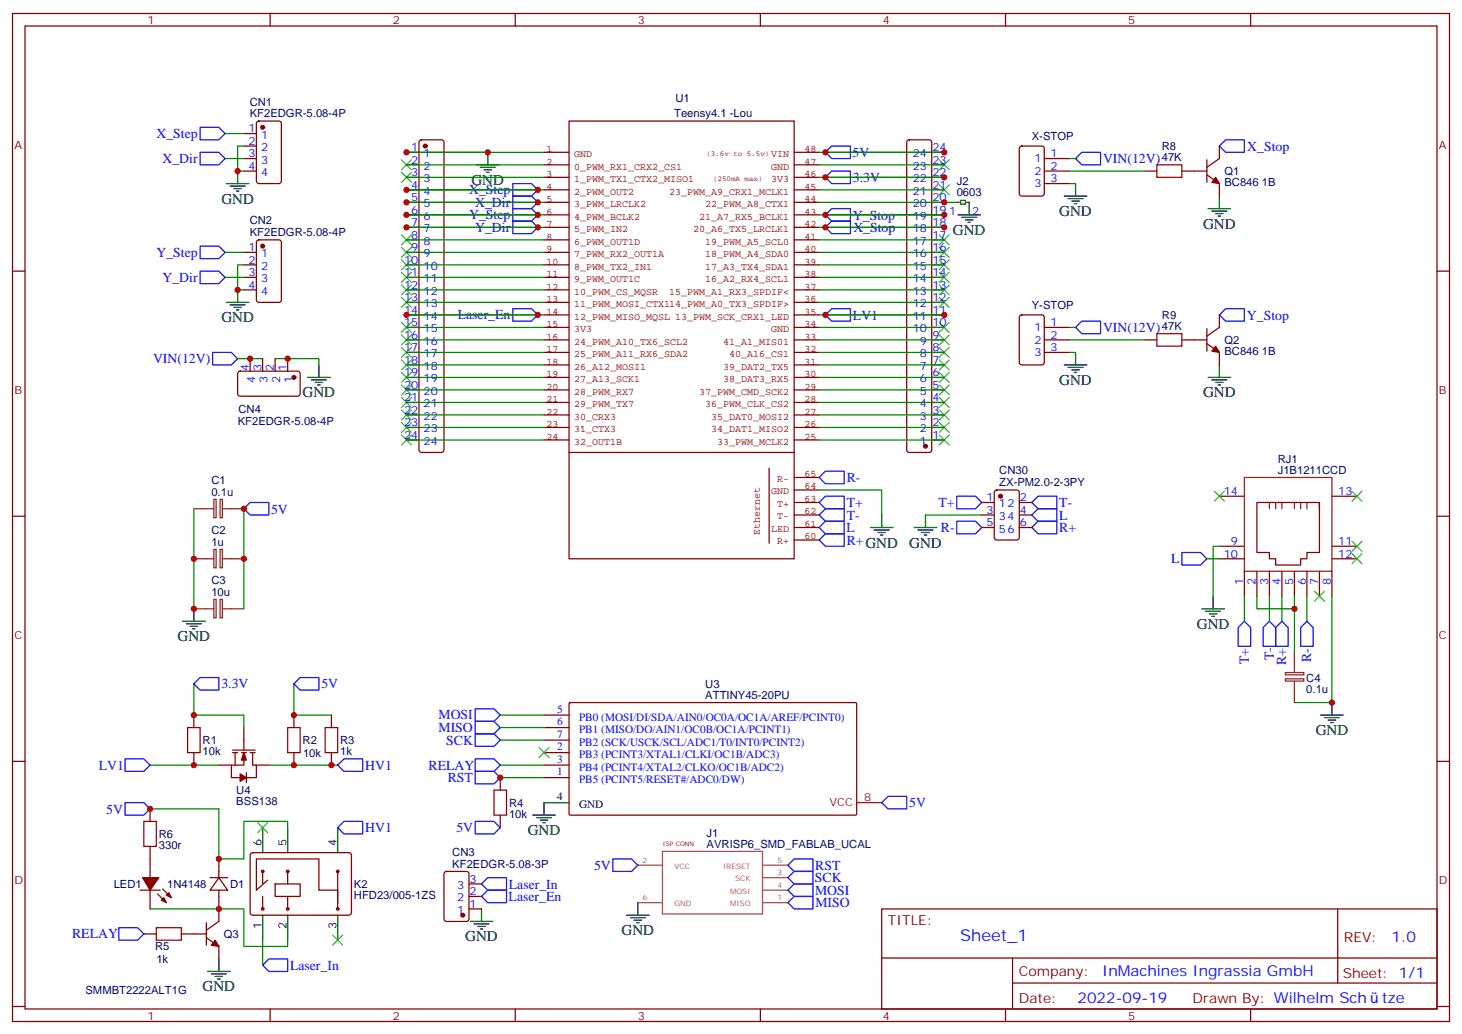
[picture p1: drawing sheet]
<svg xmlns="http://www.w3.org/2000/svg" width="412mm" height="292mm" viewBox="0 0 412 292" stroke-linecap="round" stroke-linejoin="round" font-family="sans-serif">
<g fill="none" stroke="#870000" stroke-width=".35">
<path d="M3.5 3.8h405.4v284.3h-405.4zM7.1 7.3h398.2v277.3h-398.2zM76.2 3.8v3.5M145.3 3.8v3.5M214.5 3.8v3.5M283.6 3.8v3.5M352.8 3.8v3.5M68.8 37.7h3.5M72.6 34.4l.4-.3h5.7l.6 .5 .1 16.5-.5 .6-5.9 .1-.6-.5-.1-16.4zM118.4 39.6l.5-.2h5.6l.5 .2 .2 .5v86.8l-.2 .5-.5 .2h-5.6l-.5-.2-.2-.5v-86.8zM256 39.6l.5-.2h5.6l.5 .2 .2 .5v86.8l-.2 .5-.5 .2h-5.6l-.5-.2-.2-.5v-86.8zM68.8 44.7h3.5"/>
<path d="M68.8 48.3h3.5M68.8 41.2h3.5M114.7 57.1h3.5M114.7 53.6h3.5M114.7 50h3.5M114.7 46.5h3.5M114.7 43h3.5M262.8 57.1h3.5M262.8 53.6h3.5M262.8 50h3.5M262.8 46.5h3.5M262.8 43h3.5"/>
<path d="M269.9 57.1h.7M272.7 57.1h.7M287.7 41.4l.5-.2h5.7l.6 .4 .1 13-.5 .7h-5.9l-.6-.4-.1-13zM294.6 44.7h7M294.6 48.3h7M294.6 51.8h7M322.8 48.3h3.5M333.4 48.3h7M340.4 49.3l3.6 2.5v3.5M340.4 45.1v6.3M344 41.2v3.5l-3.6 2.5M3.5 76.5h3.6"/>
<path d="M68.8 71.2h3.5M68.8 74.7h3.5M68.8 78.2h3.5M72.6 67.9l.4-.2h5.7l.6 .4 .1 16.5-.5 .6-5.9 .1-.6-.5-.1-16.4zM114.7 71.2h3.5M114.7 74.7h3.5M114.7 78.2h3.5M114.7 67.7h3.5M114.7 64.1h3.5M114.7 60.6h3.5M262.8 71.2h3.5M262.8 74.7h3.5"/>
<path d="M262.8 78.2h3.5M262.8 67.7h3.5M262.8 64.1h3.5M262.8 60.6h3.5M405.3 76.5h3.6M68.8 81.8h3.5M114.7 92.4h3.5M114.7 95.9h3.5M114.7 99.4h3.5M114.7 81.8h3.5M114.7 88.8h3.5M114.7 85.3h3.5"/>
<path d="M262.8 92.4h3.5M262.8 95.9h3.5M262.8 99.4h3.5M262.8 81.8h3.5M262.8 88.8h3.5M262.8 85.3h3.5M287.7 89l.5-.2h5.7l.6 .5 .1 12.9-.5 .7h-5.9l-.6-.4-.1-13zM294.6 92.4h7M294.6 95.9h7M294.6 99.4h7M322.8 95.9h3.5M333.4 95.9h7"/>
<path d="M340.4 96.9l3.6 2.5v3.5M340.4 92.7v6.4M344 88.8v3.6l-3.6 2.4M67.3 104.9l.4-.2 16.5 .1 .5 .6-.1 5.9-.6 .5-16.5-.1-.5-.6v-5.7zM70.6 101.2v3.5M74.1 101.2v3.5M77.6 101.2v3.5M81.1 101.2v3.5M114.7 117.1h3.5M114.7 113.5h3.5M114.7 110h3.5M114.7 106.5h3.5"/>
<path d="M114.7 102.9h3.5M262.8 117.1h3.5M262.8 113.5h3.5M262.8 110h3.5M262.8 106.5h3.5M262.8 102.9h3.5M114.7 124.1h3.5M114.7 120.6h3.5M262.8 124.1h3.5M262.8 120.6h3.5M280.7 138.4l.5-.2h5.6l.7 .4v13l-.4 .7h-5.9l-.7-.4v-13zM344 140h7"/>
<path d="M375.7 140h7.1M3.5 145.6h3.6M276.9 141.7h3.6M276.9 148.8h3.6M276.9 145.3h3.6M287.5 141.7h3.5M287.5 148.8h3.5M287.5 145.3h3.5M344 154.1h7M344 157.6h7M372.2 141.7h-17.7v14.2h3.6v1.7h1.7v1.8h7.1v-1.8h1.8v-1.7h3.5v-14.2v1.8M375.7 154.1h7.1"/>
<path d="M375.7 157.6h7.1M405.3 145.6h3.6M351 161.1v7.1M354.5 161.1v7.1M358.1 161.1v7.1M361.6 161.1v7.1M365.1 161.1v7.1M368.7 161.1v7.1M372.2 161.1v7.1M375.7 161.1v7.1M160.6 198.4l.3-.2h80.6l.2 .3-.1 31.3-.3 .1h-80.6l-.2-.3zM3.5 214.8h3.6"/>
<path d="M54.7 201.7v3.5M54.7 212.3v3.5M61.7 215.8h3.6M65.6 212.3h1.4M65.6 211.6h6.4M66.3 212.3v3.5M68.1 212.3h1.4M68.8 212.3v3.5h-3.5v3.6h3.5M68.8 205.2v6.4M69.5 217.9v2.9M70.6 212.3h1.4M71.3 212.3v3.5h1v3.6h-2.8"/>
<path d="M72.3 215.8h3.5M82.9 201.7v3.5M82.9 212.3v3.5M93.5 201.7v3.5M93.5 212.3v3.5M141.1 219.4v3.5M153.5 208.8h7M153.5 205.2h7M153.5 201.7h7M153.5 215.8h7M153.5 212.3h7M153.5 219.4h7"/>
<path d="M405.3 214.8h3.6M42.3 228.2v3.5M42.3 238.8v8.8M141.1 229.9v3.6M39.5 251.1h5.7M42.3 251.1v5.3M44.4 252.2l2.5 2.4M45.9 250.8l2.4 2.4M59.3 247.6h4.9M61.7 247.6l2.5 3.5h-4.9zM61.7 242.3v5.3M61.7 251.1v8.8l-3.5 2.5"/>
<path d="M70.8 240.7l.5-.2 27.4 .1 .4 .6v16.5l-.7 .5-27.4-.1-.4-.6v-16.3zM74.1 245.8v3.5M74.1 252.9v3.5M75.5 248.3l-3.2 2.8v-8.8h17.7v8.8h5.2M77.6 249.3h7.1v3.6h-7.1zM81.1 245.8v3.5M81.1 252.9v3.5M95.2 245.8v10.6M125.5 246l.4-.2h5.7l.6 .4 .1 13-.5 .7h-5.9l-.6-.4-.1-13zM132.3 256.4h3.5M132.3 252.9h3.5M132.3 249.3h3.5"/>
<path d="M248.7 256.4h156.6v28.2h-156.6zM377.3 256.4v20.9M40.6 263.5h3.5M51.2 263.5h7M58.2 264.5l3.5 2.5v3.5M58.2 260.3v6.3M248.7 270.2h156.5M285.6 277.3h119.6M285.6 270.2v14.2M3.5 283.9h3.6M76.2 284.6v3.5M145.3 284.6v3.5"/>
<path d="M214.5 284.6v3.5M283.6 284.6v3.5M352.8 284.6v3.5M405.3 283.9h3.6"/>
<circle cx="74.1" cy="245.8" r=".35"/>
<circle cx="74.1" cy="256.4" r=".35"/>
<circle cx="81.1" cy="256.4" r=".35"/>
<circle cx="81.1" cy="245.8" r=".35"/>
<circle cx="95.3" cy="256.4" r=".35"/>
<circle cx="95.3" cy="245.8" r=".35"/>
</g>
<g fill="none" stroke="#00f" stroke-width=".35">
<path d="M56.4 35.9h5.3l1.8 1.8-1.8 1.7h-5.3zM345.7 39.4h5.3v3.6h-5.3l-1.7-1.8zM56.4 43h5.3l1.8 1.7-1.8 1.8h-5.3zM144.6 58.8h5.3l1.8 1.8-1.8 1.8h-5.3zM144.6 51.8h5.3l1.8 1.8-1.8 1.7h-5.3zM144.6 55.3h5.3l1.8 1.8-1.8 1.7h-5.3zM232.8 43l1.8-1.8h5.3v3.5h-5.3zM234.6 48.3h5.3v3.5h-5.3l-1.8-1.8zM303.4 44.7l1.8-1.7h5.2v3.5h-5.2zM56.4 69.4h5.3l1.8 1.8-1.8 1.8h-5.3zM56.4 76.5h5.3l1.8 1.7-1.8 1.8h-5.3zM144.6 62.4h5.3l1.8 1.7-1.8 1.8h-5.3z"/>
<path d="M232.8 60.6l1.8-1.8h5.3v3.6h-5.3zM232.8 64.1l1.8-1.7h5.3v3.5h-5.3zM60 99.4h5.3l1.7 1.8-1.7 1.7h-5.3zM144.6 87.1h5.3l1.8 1.7-1.8 1.8h-5.3zM232.8 88.8l1.8-1.7h5.3v3.5h-5.3zM303.4 92.4l1.8-1.8h5.2v3.5h-5.2zM345.7 87.1h5.3v3.5h-5.3l-1.7-1.8zM231.1 134.7l1.7-1.8h5.3v3.6h-5.3zM269.9 140h5.3l1.7 1.7-1.7 1.8h-5.3zM68.8 143.5l1.8-1.8h5.2v3.6h-5.2zM231.1 141.7l1.7-1.7h5.3v3.5h-5.3zM231.1 145.3l1.7-1.8h5.3v3.5h-5.3z"/>
<path d="M231.1 152.3l1.7-1.7h5.3v3.5h-5.3zM231.1 148.8l1.7-1.8h5.3v3.6h-5.3zM269.9 147h5.3l1.7 1.8-1.7 1.8h-5.3zM291 141.7l1.8-1.7h5.3v3.5h-5.3zM291 145.3l1.8-1.8h5.3v3.5h-5.3zM291 148.8l1.8-1.8h5.3v3.6h-5.3zM333.4 155.9h5.3l1.7 1.7-1.7 1.8h-5.3zM351 175.3l1.8 1.7v5.3h-3.6v-5.3zM358.1 175.3l1.7 1.7v5.3h-3.5v-5.3zM361.6 175.3l1.8 1.7v5.3h-3.6v-5.3zM368.7 175.3l1.7 1.7v5.3h-3.5v-5.3zM54.7 192.9l1.7-1.8h5.3v3.6h-5.3z"/>
<path d="M82.9 192.9l1.8-1.8h5.3v3.6h-5.3zM134.1 200h5.2l1.8 1.7-1.8 1.8h-5.2zM35.3 214.1h5.3l1.7 1.7-1.7 1.8h-5.3zM95.2 215.8l1.8-1.7h5.3v3.5h-5.3zM134.1 203.5h5.2l1.8 1.7-1.8 1.8h-5.2zM134.1 207h5.2l1.8 1.8-1.8 1.7h-5.2zM134.1 214.1h5.2l1.8 1.7-1.8 1.8h-5.2zM134.1 217.6h5.2l1.8 1.8-1.8 1.7h-5.2zM35.3 226.4h5.3l1.7 1.8-1.7 1.7h-5.3zM95.2 233.5l1.8-1.8h5.3v3.5h-5.3zM134.1 231.7h5.2l1.8 1.8-1.8 1.7h-5.2zM248.7 226.4l1.8-1.8h5.3v3.6h-5.3z"/>
<path d="M135.8 252.9l1.8-1.8h5.3v3.5h-5.3zM137.6 247.6h5.3v3.5h-5.3l-1.8-1.8zM172.9 242.3h5.3l1.7 1.8-1.7 1.7h-5.3zM222.2 251.1l1.8-1.8h5.3v3.6h-5.3zM222.2 254.6l1.8-1.7h5.3v3.5h-5.3zM222.2 247.6l1.8-1.8h5.3v3.5h-5.3zM222.2 244.1l1.8-1.8h5.3v3.5h-5.3zM33.5 261.7h5.3l1.8 1.8-1.8 1.7h-5.3zM74.1 272.3l1.7-1.8h5.3v3.5h-5.3z"/>
</g>
<g fill="none" stroke="#000" stroke-width=".35">
<path d="M63.9 51.8h6.3M64.9 52.5h4.2M66 53.2h2.1M66.7 53.9h.7M67 48.3v3.5M134.4 46.5h6.4M135.5 47.2h4.2M136.5 47.9h2.1M137.2 48.6h.7M137.6 43v3.5M270.9 56.6h1.4v1h-1.4zM273.4 57.1v3.5"/>
<path d="M300.2 55.3h6.4M301.3 56h4.2M302.3 56.7h2.1M303 57.4h.7M303.4 51.8v3.5M340.8 58.8h6.3M341.8 59.5h4.3M344 55.3v3.5M270.2 60.6h6.4M271.3 61.3h4.2M272.3 62h2.2M273 62.7h.8"/>
<path d="M342.9 60.3h2.1M343.6 61h.7M63.9 85.3h6.3M64.9 86h4.2M66 86.7h2.1M66.7 87.4h.7M67 81.8v3.5M303.4 99.4v3.5M86.8 106.5h6.3M87.8 107.2h4.3M88.9 107.9h2.1M89.6 108.6h.7"/>
<path d="M90 102.9v3.6M300.2 102.9h6.4M301.3 103.6h4.2M302.3 104.4h2.1M303 105.1h.7M340.8 106.5h6.3M341.8 107.2h4.3M342.9 107.9h2.1M343.6 108.6h.7M344 102.9v3.6M245.5 148.8h6.4M246.6 149.5h4.2"/>
<path d="M247.6 150.2h2.2M248.4 150.9h.7M248.7 145.3v3.5M257.9 148.8h6.3M258.9 149.5h4.3M260 150.2h2.1M260.7 150.9h.7M261.1 145.3v3.5M51.5 175.3h6.4M52.6 176h4.2M53.6 176.7h2.1M54.3 177.4h.7"/>
<path d="M54.7 171.7v3.6M339 171.7h6.4M340.1 172.4h4.2M341.1 173.1h2.2M341.8 173.8h.7M342.2 168.2v3.5M375.7 198.2v3.5M372.5 201.7h6.4M373.6 202.4h4.2M374.6 203.1h2.2M375.4 203.8h.7M74.1 233.5v7"/>
<path d="M81.1 233.5v7M95.2 233.5v7M150.3 229.9h6.3M151.3 230.6h4.3M152.4 231.4h2.1M153.1 232.1h.7M160.5 226.4h-7v3.5M74.1 258.2v7M81.1 258.2v7M95.2 258.2v7M132.6 259.9h6.4M135.8 256.4v3.5"/>
<path d="M176.7 258.2h6.4M177.8 258.9h4.2M178.9 259.6h2.1M179.9 254.6v3.6M58.6 274h6.3M59.6 274.7h4.3M60.7 275.4h2.1M61.4 276.2h.7M61.7 270.5v3.5M133.7 260.6h4.2M134.8 261.3h2.1M135.5 262h.7"/>
<path d="M179.6 260.3h.7"/>
</g>
<g fill="none" stroke="#3c3" stroke-width=".35">
<path d="M113.2 45.1l2.9 2.8M113.2 48.6l2.9 2.8M116.1 45.1l-2.9 2.8M116.1 48.6l-2.9 2.8M264.9 45.1l2.9 2.8M264.9 52.1l2.9 2.9M267.8 45.1l-2.9 2.8M267.8 52.1l-2.9 2.9M113.2 76.8l2.9 2.9M113.2 73.3l2.9 2.8M113.2 66.3l2.9 2.8M113.2 69.8l2.9 2.8"/>
<path d="M116.1 76.8l-2.9 2.9M116.1 73.3l-2.9 2.8M116.1 66.3l-2.9 2.8M116.1 69.8l-2.9 2.8M264.9 76.8l2.9 2.9M264.9 66.3l2.9 2.8M264.9 69.8l2.9 2.8M264.9 73.3l2.9 2.8M267.8 76.8l-2.9 2.9M267.8 66.3l-2.9 2.8M267.8 69.8l-2.9 2.8M267.8 73.3l-2.9 2.8"/>
<path d="M113.2 98l2.9 2.8M113.2 83.9l2.9 2.8M113.2 80.4l2.9 2.8M113.2 94.5l2.9 2.8M113.2 90.9l2.9 2.9M116.1 98l-2.9 2.8M116.1 83.9l-2.9 2.8M116.1 80.4l-2.9 2.8M116.1 94.5l-2.9 2.8M116.1 90.9l-2.9 2.9M264.9 94.5l2.9 2.8M264.9 90.9l2.9 2.9"/>
<path d="M264.9 80.4l2.9 2.8M264.9 83.9l2.9 2.8M264.9 98l2.9 2.8M267.8 94.5l-2.9 2.8M267.8 90.9l-2.9 2.9M267.8 80.4l-2.9 2.8M267.8 83.9l-2.9 2.8M267.8 98l-2.9 2.8M113.2 119.2l2.9 2.8M113.2 115.6l2.9 2.9M113.2 112.1l2.9 2.8M113.2 108.6l2.9 2.8"/>
<path d="M113.2 101.5l2.9 2.9M113.2 105.1l2.9 2.8M116.1 119.2l-2.9 2.8M116.1 115.6l-2.9 2.9M116.1 112.1l-2.9 2.8M116.1 108.6l-2.9 2.8M116.1 101.5l-2.9 2.9M116.1 105.1l-2.9 2.8M264.9 115.6l2.9 2.9M264.9 119.2l2.9 2.8M264.9 101.5l2.9 2.9M264.9 105.1l2.9 2.8"/>
<path d="M264.9 108.6l2.9 2.8M264.9 112.1l2.9 2.8M267.8 115.6l-2.9 2.9M267.8 119.2l-2.9 2.8M267.8 101.5l-2.9 2.9M267.8 105.1l-2.9 2.8M267.8 108.6l-2.9 2.8M267.8 112.1l-2.9 2.8M113.2 122.7l2.9 2.8M116.1 122.7l-2.9 2.8M264.9 122.7l2.9 2.8M267.8 122.7l-2.9 2.8"/>
<path d="M342.5 138.6l2.9 2.8M345.4 138.6l-2.9 2.8M381.4 138.6l2.8 2.8M384.2 138.6l-2.8 2.8M381.4 156.2l2.8 2.8M381.4 152.7l2.8 2.8M384.2 156.2l-2.8 2.8M384.2 152.7l-2.8 2.8M370.8 166.8l2.8 2.8M373.6 166.8l-2.8 2.8M152 210.9l2.9 2.8M154.9 210.9l-2.9 2.8"/>
<path d="M72.7 232.1l2.8 2.8M75.5 232.1l-2.8 2.8M93.8 263.8l2.9 2.8M96.7 263.8l-2.9 2.8"/>
</g>
<g fill="none" stroke="#008700" stroke-width=".35">
<path d="M63.5 37.7h5.3M63.5 44.7h5.3M68.8 41.2h-1.8v7.1h1.8M114.7 43h38.8M114.7 53.6h38.8M114.7 57.1h38.8M114.7 50h38.8M114.7 46.5h38.8M231.1 43h35.2M231.1 53.6h35.2M231.1 57.1h38.8M231.1 50h35.2"/>
<path d="M231.1 46.5h35.2M301.6 44.7h1.8M301.6 51.8h1.8M301.6 48.3h21.2M63.5 78.2h5.3M63.5 71.2h5.3M68.8 74.7h-1.8v7.1h1.8M114.7 60.6h38.8M114.7 64.1h38.8M114.7 78.2h38.8M114.7 71.2h38.8M114.7 74.7h38.8"/>
<path d="M114.7 67.7h38.8M231.1 60.6h35.2M231.1 64.1h35.2M231.1 78.2h35.2M231.1 71.2h35.2M231.1 74.7h35.2M231.1 67.7h35.2M114.7 92.4h38.8M114.7 99.4h38.8M114.7 88.8h38.8M114.7 95.9h38.8M114.7 85.3h38.8"/>
<path d="M114.7 81.8h38.8M231.1 92.4h35.2M231.1 99.4h35.2M231.1 88.8h35.2M231.1 95.9h35.2M231.1 85.3h35.2M231.1 81.8h35.2M301.6 92.4h1.8M301.6 99.4h1.8M301.6 95.9h21.2M67 101.2h7.1M77.6 101.2h12.4v1.7"/>
<path d="M114.7 117.1h38.8M114.7 113.5h38.8M114.7 110h38.8M114.7 106.5h38.8M114.7 102.9h38.8M231.1 117.1h35.2M231.1 113.5h35.2M231.1 110h35.2M231.1 106.5h35.2M231.1 102.9h35.2M114.7 124.1h38.8M114.7 120.6h38.8"/>
<path d="M231.1 138.2h17.6v7.1M231.1 124.1h35.2M231.1 120.6h35.2M54.7 143.5v28.2M68.8 143.5v28.2M261.1 145.3h15.8M340.4 157.6h3.6M344 154.1h-1.8v14.1M351 168.2v7.1M354.5 168.2v3.5h10.6v-3.5M358.1 168.2v7.1M361.6 168.2v7.1"/>
<path d="M365.1 171.7v12.4M368.7 168.2v7.1M375.7 168.2v30h-10.6M54.7 192.9v8.8h14.1v3.5M82.9 192.9v8.8h10.6M42.3 215.8h19.4M75.8 215.8h19.4M141.1 215.8h12.4M141.1 219.4h12.4M141.1 208.8h12.4M141.1 205.2h12.4M141.1 201.7h12.4"/>
<path d="M42.3 228.2h19.4v14.1h7.1v-10.6h12.3v1.8M42.3 256.4h26.5v10.6h12.3v-1.8M74.1 265.2v7.1"/>
</g>
<path d="M326.3 46.5h7.1v3.5h-7.1zM326.3 94.1h7.1v3.5h-7.1zM52.9 205.2h3.5v7.1h-3.5zM81.1 205.2h3.6v7.1h-3.6zM91.7 205.2h3.5v7.1h-3.5zM40.6 231.7h3.5v7.1h-3.5zM139.3 222.9h3.6v7h-3.6zM44.1 261.7h7.1v3.5h-7.1z" fill="none" stroke="#a10000" stroke-width=".35"/>
<g fill="#870000" stroke="#870000" stroke-width=".35">
<path d="M342.9 50l1.1 1.8-2.2-.4z"/>
<path d="M342.9 97.6l1.1 1.8-2.2-.3z"/>
<path d="M67.7 218.3l1.8 1.1-1.8 1z"/>
<path d="M68.8 212.3l.7 2.1h-1.4z"/>
<path d="M60.7 265.2l1 1.8-2.1-.4z"/>
<path d="M45.5 253.9l.7-.7 .7 1.4z"/>
<path d="M46.9 252.5l.7-.7 .7 1.4z"/>
<path d="M40.2 247.6h4.6l-2.5 3.5z"/>
<circle cx="74.1" cy="35.9" r=".53"/>
<circle cx="74.1" cy="69.4" r=".53"/>
<circle cx="130.5" cy="258.2" r=".53"/>
<circle cx="82.9" cy="106.5" r=".53"/>
<circle cx="261.1" cy="125.9" r=".53"/>
<circle cx="119.9" cy="41.2" r=".53"/>
<circle cx="282.2" cy="140" r=".53"/>
</g>
<path d="M241.7 226.4h7" fill="none" stroke="#f00" stroke-width=".35"/>
<path d="M179.9 244.1h7M179.9 254.6h7M186.9 240.2h28.2v17.6h-28.2zM215.3 244.1h6.9M215.3 254.6h6.9M215.3 247.6h6.9M215.3 251.1h6.9" fill="none" stroke="#a64a4a" stroke-width=".35"/>
<g fill="none" stroke="#8c2424" stroke-width=".35">
<path d="M351 134.7h24.7v26.4h-24.7zM54.7 143.5h5.6M54.7 157.6h5.6M60.3 140.9h.7v5.1h-.7zM60.3 155h.7v5.2h-.7zM62.1 140.9h.6v5.1h-.6zM62.1 155h.6v5.2h-.6zM62.8 143.5h6M62.8 157.6h6M358.1 141.7v1.8M359.8 141.7v1.8M361.6 141.7v1.8"/>
<path d="M365.1 141.7v1.8M366.9 141.7v1.8M368.7 141.7v1.8M54.7 171.7h5.6M60.3 169.1h.7v5.2h-.7zM62.1 169.1h.6v5.2h-.6zM62.8 171.7h6M362.6 191.5h5.2v.6h-5.2zM362.6 189.7h5.2v.7h-5.2zM365.1 184.1v5.6M365.1 192.2v6"/>
</g>
<g fill="none" stroke="#850000" stroke-width=".35">
<path d="M160.5 34.1h63.5v123.5h-63.5zM153.5 57.1h7M153.5 53.6h7M153.5 50h7M153.5 46.5h7M153.5 43h7M224 57.1h7.1M224 53.6h7.1M224 50h7.1M224 46.5h7.1M224 43h7.1M153.5 74.7h7"/>
<path d="M153.5 78.2h7M153.5 71.2h7M153.5 67.7h7M153.5 64.1h7M153.5 60.6h7M224 74.7h7.1M224 78.2h7.1M224 71.2h7.1M224 67.7h7.1M224 64.1h7.1M224 60.6h7.1M153.5 81.8h7"/>
<path d="M153.5 85.3h7M153.5 88.8h7M153.5 92.4h7M153.5 95.9h7M153.5 99.4h7M224 81.8h7.1M224 85.3h7.1M224 88.8h7.1M224 92.4h7.1M224 95.9h7.1M224 99.4h7.1M153.5 102.9h7"/>
<path d="M153.5 106.5h7M153.5 110h7M153.5 113.5h7M153.5 117.1h7M224 102.9h7.1M224 106.5h7.1M224 110h7.1M224 113.5h7.1M224 117.1h7.1M153.5 120.6h7M153.5 124.1h7M160.5 127.6h63.5"/>
<path d="M164 120.6h.1M217 132v21.2M224 120.6h7.1M224 124.1h7.1M224 138.2h7.1M224 134.7h7.1M224 152.3h7.1M224 148.8h7.1M224 145.3h7.1M224 141.7h7.1"/>
</g>
<g fill="#c00">
<circle cx="54.7" cy="201.7" r=".88"/>
<circle cx="82.9" cy="215.8" r=".88"/>
<circle cx="54.7" cy="215.8" r=".88"/>
<circle cx="93.5" cy="215.8" r=".88"/>
<circle cx="82.9" cy="201.7" r=".88"/>
<circle cx="141.1" cy="219.4" r=".88"/>
<circle cx="61.7" cy="256.4" r=".88"/>
<circle cx="42.3" cy="228.2" r=".88"/>
<circle cx="67" cy="48.3" r=".88"/>
<circle cx="67" cy="81.8" r=".88"/>
<circle cx="68.8" cy="157.6" r=".88"/>
<circle cx="68.8" cy="143.5" r=".88"/>
<circle cx="54.7" cy="171.7" r=".88"/>
<circle cx="54.7" cy="157.6" r=".88"/>
<circle cx="365.1" cy="171.7" r=".88"/>
<circle cx="375.7" cy="198.2" r=".88"/>
<circle cx="81.1" cy="101.2" r=".88"/>
<circle cx="70.6" cy="101.2" r=".88"/>
<circle cx="61.7" cy="242.3" r=".88"/>
<circle cx="232.8" cy="88.8" r=".88"/>
<circle cx="266.3" cy="88.8" r=".88"/>
<circle cx="232.8" cy="64.1" r=".88"/>
<circle cx="266.3" cy="64.1" r=".88"/>
<circle cx="232.8" cy="60.6" r=".88"/>
<circle cx="266.3" cy="60.6" r=".88"/>
<circle cx="232.8" cy="50" r=".88"/>
<circle cx="266.3" cy="50" r=".88"/>
<circle cx="232.8" cy="43" r=".88"/>
<circle cx="266.3" cy="43" r=".88"/>
<circle cx="137.6" cy="43" r=".88"/>
<circle cx="151.7" cy="53.6" r=".88"/>
<circle cx="151.7" cy="57.1" r=".88"/>
<circle cx="151.7" cy="60.6" r=".88"/>
<circle cx="151.7" cy="64.1" r=".88"/>
<circle cx="151.7" cy="88.8" r=".88"/>
<circle cx="114.7" cy="43" r=".88"/>
<circle cx="114.7" cy="53.6" r=".88"/>
<circle cx="114.7" cy="57.1" r=".88"/>
<circle cx="114.7" cy="60.6" r=".88"/>
<circle cx="114.7" cy="64.1" r=".88"/>
<circle cx="114.7" cy="88.8" r=".88"/>
<circle cx="266.3" cy="57.1" r=".88"/>
</g>
<text font-size="4.6" fill="#00f" x="270.8" y="265.4">Sheet_1</text>
<g font-size="4.2">
<text x="133" y="52.1">GND</text>
<text x="62.4" y="57.4">GND</text>
<text x="298.8" y="61">GND</text>
<text x="339.4" y="64.5">GND</text>
<text x="268.8" y="66.3">GND</text>
<text x="62.4" y="90.9">GND</text>
<text x="85.4" y="112.1">GND</text>
<text x="298.8" y="108.6">GND</text>
<text x="339.4" y="112.1">GND</text>
<text x="256.5" y="154.4">GND</text>
<text x="337.6" y="177.4">GND</text>
<text x="50.1" y="180.9">GND</text>
<text x="371.1" y="207.4">GND</text>
<text x="148.9" y="235.6">GND</text>
<text x="175.3" y="263.8">GND</text>
<text x="131.2" y="265.6">GND</text>
<text x="57.1" y="279.7">GND</text>
</g>
<g font-size="4.2" fill="#00f">
<text x="392.5" y="265.7">1.0</text>
<text x="310.9" y="275.2">InMachines Ingrassia GmbH</text>
<text x="304" y="283">2022-09-19</text>
<text x="389.8" y="282.9">tze</text>
</g>
<g font-size="3.9" fill="#00f">
<text x="44.1" y="38.9">X_Step</text>
<text x="45.8" y="46">X_Dir</text>
<text x="240.5" y="44.4">5V</text>
<text x="311.1" y="46">VIN(12V)</text>
<text x="351.8" y="42.5">X_Stop</text>
<text x="240.6" y="51.4">3.3V</text>
<text x="132.3" y="54.8">X_Step</text>
<text x="134" y="58.3">X_Dir</text>
<text x="132.3" y="61.9">Y_Step</text>
<text x="134" y="65.4">Y_Dir</text>
<text x="240.6" y="61.9">Y_Stop</text>
<text x="240.7" y="65.5">X_Stop</text>
<text x="44.1" y="72.4">Y_Step</text>
<text x="45.8" y="79.5">Y_Dir</text>
<text x="129.1" y="90.1">Laser_En</text>
<text x="240.6" y="90.2">LV1</text>
<text x="311.1" y="93.7">VIN(12V)</text>
<text x="351.7" y="90.1">Y_Stop</text>
<text x="43.2" y="102.4">VIN(12V)</text>
<text x="238.8" y="136">R-</text>
<text x="238.8" y="143">T+</text>
<text x="264.7" y="143">T+</text>
<text x="298.8" y="143">T-</text>
<text x="76.5" y="144.9">5V</text>
<text x="238.8" y="146.6">T-</text>
<text x="298.7" y="146.6">L</text>
<text x="238.8" y="150.1">L</text>
<text x="238.8" y="153.6">R+GND</text>
<text x="265.4" y="150">R-</text>
<text x="298.8" y="150.1">R+</text>
<text x="330.4" y="158.9">L</text>
<text x="352.2" y="187.4" transform="rotate(-90 352.2 187.4)">T+</text>
<text x="359.3" y="186.2" transform="rotate(-90 359.3 186.2)">T-</text>
<text x="362.8" y="187.7" transform="rotate(-90 362.8 187.7)">R+</text>
<text x="369.9" y="186.8" transform="rotate(-90 369.9 186.8)">R-</text>
<text x="62.4" y="194.2">3.3V</text>
<text x="90.7" y="194.2">5V</text>
<text x="123.7" y="202.9">MOSI</text>
<text x="123.7" y="206.5">MISO</text>
<text x="125.9" y="210">SCK</text>
<text x="27.9" y="217.1">LV1</text>
<text x="103" y="217.1">HV1</text>
<text x="120.9" y="217.1">RELAY</text>
<text x="126.3" y="220.6">RST</text>
<text x="256.5" y="227.7">5V</text>
<text x="30" y="229.5">5V</text>
<text x="103" y="234.7">HV1</text>
<text x="128.7" y="234.8">5V</text>
<text x="167.6" y="245.4">5V</text>
<text x="230" y="245.3">RST</text>
<text x="143.5" y="250.6">Laser_In</text>
<text x="229.9" y="248.9">SCK</text>
<text x="143.5" y="254.2">Laser_En</text>
<text x="229.9" y="252.4">MOSI</text>
<text x="230" y="255.9">MISO</text>
<text x="20.4" y="264.7">RELAY</text>
<text x="81.8" y="273.6">Laser_In</text>
</g>
<g font-size="3.9" fill="#800">
<text x="250.5" y="261">TITLE:</text>
<text x="379.1" y="265.7">REV:</text>
<text x="287.4" y="275.2">Company:</text>
<text x="378.7" y="275.8">Sheet: 1/1</text>
<text x="287.4" y="282.9">Date:</text>
<text x="336.4" y="282.9">Drawn By: Wilhelm Sch</text>
</g>
<g font-size="3.2" fill="#800">
<text x="41.6" y="6.8">1</text>
<text x="110.8" y="6.8">2</text>
<text x="179.9" y="6.8">3</text>
<text x="249.1" y="6.8">4</text>
<text x="318.2" y="6.8">5</text>
<text x="4.1" y="41.9">A</text>
<text x="405.9" y="41.9">A</text>
<text x="4.1" y="111.1">B</text>
<text x="405.9" y="111.1">B</text>
<text x="4.1" y="180.2">C</text>
<text x="405.9" y="180.2">C</text>
<text x="4.1" y="249.3">D</text>
<text x="405.9" y="249.3">D</text>
<text x="41.6" y="287.6">1</text>
<text x="110.8" y="287.6">2</text>
<text x="179.9" y="287.6">3</text>
<text x="249.1" y="287.6">4</text>
<text x="318.2" y="287.6">5</text>
</g>
<g font-size="3.2" fill="#000080">
<text x="70.4" y="29.8">CN1</text>
<text x="190.5" y="28.9">U1</text>
<text x="70.4" y="33">KF2EDGR-5.08-4P</text>
<text x="190.2" y="33.1">Teensy4.1 -Lou</text>
<text x="291" y="39.4">X-STOP</text>
<text x="327.7" y="45.4">47K</text>
<text x="327.7" y="42.3">R8</text>
<text x="269.9" y="52.1">J2</text>
<text x="345.4" y="52.6">BC846 1B</text>
<text x="345.4" y="49.4">Q1</text>
<text x="269.9" y="55.3">0603</text>
<text x="70.4" y="63.3">CN2</text>
<text x="70.4" y="66.5">KF2EDGR-5.08-4P</text>
<text x="291" y="87.1">Y-STOP</text>
<text x="327.7" y="89.9">R9</text>
<text x="327.7" y="93.1">47K</text>
<text x="345.4" y="100.2">BC846 1B</text>
<text x="345.4" y="97">Q2</text>
<text x="67.1" y="119.9">KF2EDGR-5.08-4P</text>
<text x="67.3" y="116.4">CN4</text>
<text x="360.4" y="130.5">RJ1</text>
<text x="59.6" y="136.6">C1</text>
<text x="281.9" y="137">ZX-PM2.0-2-3PY</text>
<text x="281.9" y="133.8">CN30</text>
<text x="360.4" y="133.6">J1B1211CCD</text>
<text x="59.6" y="139.8">0.1u</text>
<text x="59.6" y="153.9">1u</text>
<text x="59.6" y="150.7">C2</text>
<text x="59.6" y="164.9">C3</text>
<text x="59.6" y="168">10u</text>
<text x="199" y="197.1">ATTINY45-20PU</text>
<text x="199" y="194">U3</text>
<text x="368.5" y="195.4">0.1u</text>
<text x="368.5" y="192.3">C4</text>
<text x="57.1" y="209.9">R1</text>
<text x="85.4" y="209.9">R2</text>
<text x="96" y="209.9">R3</text>
<text x="57.1" y="213.1">10k</text>
<text x="85.5" y="213.4">10k</text>
<text x="96" y="213.1">1k</text>
<text x="66.7" y="227">BSS138</text>
<text x="66.7" y="223.9">U4</text>
<text x="143.6" y="227.5">R4</text>
<text x="143.6" y="230.7">10k</text>
<text x="44.8" y="239.5">330r</text>
<text x="44.8" y="236.4">R6</text>
<text x="199.3" y="239.1">AVRISP6_SMD_FABLAB_UCAL</text>
<text x="199.3" y="236">J1</text>
<text x="127.6" y="244.8">KF2EDGR-5.08-3P</text>
<text x="127.6" y="241.6">CN3</text>
<text x="32.1" y="250.5">LED1</text>
<text x="47.2" y="250.5">1N4148</text>
<text x="64.9" y="250.5">D1</text>
<text x="99.8" y="250.4">K2</text>
<text x="99.8" y="253.7">HFD23/005-1ZS</text>
<text x="43.8" y="268.1">R5</text>
<text x="63.1" y="264.6">Q3</text>
<text x="44.1" y="271.6">1k</text>
<text x="24.1" y="280.4">SMMBT2222ALT1G</text>
</g>
<g font-size="3.2" fill="#00f">
<text x="70.1" y="37.3">1</text>
<text x="70.1" y="40.9">2</text>
<text x="73.6" y="39.1">1</text>
<text x="70.1" y="44.4">3</text>
<text x="70.1" y="47.9">4</text>
<text x="73.6" y="42.6">2</text>
<text x="73.6" y="46.1">3</text>
<text x="116" y="42.6">1</text>
<text x="116" y="46.1">2</text>
<text x="119.5" y="44.4">1</text>
<text x="119.5" y="47.9">2</text>
<text x="257.5" y="47.9">23</text>
<text x="257.5" y="44.4">24</text>
<text x="263" y="46.1">23</text>
<text x="263" y="42.6">24</text>
<text x="291.8" y="45.8">1</text>
<text x="296.3" y="44.4">1</text>
<text x="296.3" y="47.9">2</text>
<text x="73.6" y="49.7">4</text>
<text x="116" y="49.7">3</text>
<text x="116" y="53.2">4</text>
<text x="119.5" y="51.4">3</text>
<text x="257.5" y="51.4">22</text>
<text x="263" y="53.2">21</text>
<text x="263" y="49.7">22</text>
<text x="291.8" y="49.3">2</text>
<text x="291.8" y="52.8">3</text>
<text x="296.3" y="51.4">3</text>
<text x="116" y="56.7">5</text>
<text x="119.5" y="55">4</text>
<text x="119.5" y="58.5">5</text>
<text x="257.5" y="58.5">20</text>
<text x="257.5" y="55">21</text>
<text x="263" y="56.7">20</text>
<text x="116" y="60.3">6</text>
<text x="116" y="63.8">7</text>
<text x="119.5" y="62">6</text>
<text x="119.5" y="65.5">7</text>
<text x="257.5" y="65.5">18</text>
<text x="257.5" y="62">19</text>
<text x="263" y="63.8">18</text>
<text x="263" y="60.3">19</text>
<text x="267.8" y="60.6">1</text>
<text x="274.2" y="60.6">2</text>
<text x="70.1" y="70.8">1</text>
<text x="116" y="67.3">8</text>
<text x="116" y="70.8">9</text>
<text x="119.5" y="69.1">8</text>
<text x="257.5" y="69.1">17</text>
<text x="263" y="70.8">16</text>
<text x="263" y="67.3">17</text>
<text x="70.1" y="74.4">2</text>
<text x="70.1" y="77.9">3</text>
<text x="73.6" y="72.6">1</text>
<text x="73.6" y="76.1">2</text>
<text x="114" y="74.4">10</text>
<text x="114" y="77.9">11</text>
<text x="119.5" y="72.6">9</text>
<text x="119.5" y="76.1">10</text>
<text x="257.5" y="76.1">15</text>
<text x="257.5" y="72.6">16</text>
<text x="263" y="77.9">14</text>
<text x="263" y="74.4">15</text>
<text x="70.1" y="81.4">4</text>
<text x="73.6" y="79.7">3</text>
<text x="73.6" y="83.2">4</text>
<text x="114" y="81.4">12</text>
<text x="119.5" y="79.7">11</text>
<text x="119.5" y="83.2">12</text>
<text x="257.5" y="83.2">13</text>
<text x="257.5" y="79.7">14</text>
<text x="263" y="81.4">13</text>
<text x="114" y="84.9">13</text>
<text x="114" y="88.5">14</text>
<text x="119.5" y="86.7">13</text>
<text x="257.5" y="86.7">12</text>
<text x="263" y="88.5">11</text>
<text x="263" y="84.9">12</text>
<text x="114" y="92">15</text>
<text x="114" y="95.5">16</text>
<text x="119.5" y="90.2">14</text>
<text x="119.5" y="93.8">15</text>
<text x="257.5" y="93.8">10</text>
<text x="257.5" y="90.2">11</text>
<text x="263" y="95.5">9</text>
<text x="263" y="92">10</text>
<text x="291.8" y="93.4">1</text>
<text x="296.3" y="92">1</text>
<text x="296.3" y="95.5">2</text>
<text x="114" y="99.1">17</text>
<text x="119.5" y="97.3">16</text>
<text x="119.5" y="100.8">17</text>
<text x="259.5" y="100.8">8</text>
<text x="259.5" y="97.3">9</text>
<text x="263" y="99.1">8</text>
<text x="291.8" y="96.9">2</text>
<text x="291.8" y="100.5">3</text>
<text x="296.3" y="99.1">3</text>
<text x="70.2" y="104.5" transform="rotate(-90 70.2 104.5)">4</text>
<text x="73.7" y="104.5" transform="rotate(-90 73.7 104.5)">3</text>
<text x="77.3" y="104.5" transform="rotate(-90 77.3 104.5)">2</text>
<text x="80.8" y="104.5" transform="rotate(-90 80.8 104.5)">1</text>
<text x="114" y="102.6">18</text>
<text x="114" y="106.1">19</text>
<text x="119.5" y="104.4">18</text>
<text x="119.5" y="107.9">19</text>
<text x="259.5" y="107.9">6</text>
<text x="259.5" y="104.4">7</text>
<text x="263" y="106.1">6</text>
<text x="263" y="102.6">7</text>
<text x="72" y="108" transform="rotate(-90 72 108)">4</text>
<text x="75.5" y="108" transform="rotate(-90 75.5 108)">3</text>
<text x="79" y="108" transform="rotate(-90 79 108)">2</text>
<text x="82.5" y="108" transform="rotate(-90 82.5 108)">1</text>
<text x="114" y="109.6">20</text>
<text x="114" y="113.2">21</text>
<text x="119.5" y="111.4">20</text>
<text x="259.5" y="111.4">5</text>
<text x="263" y="113.2">4</text>
<text x="263" y="109.6">5</text>
<text x="114" y="116.7">22</text>
<text x="119.5" y="114.9">21</text>
<text x="119.5" y="118.5">22</text>
<text x="259.5" y="118.5">3</text>
<text x="259.5" y="114.9">4</text>
<text x="263" y="116.7">3</text>
<text x="114" y="120.2">23</text>
<text x="114" y="123.8">24</text>
<text x="119.5" y="122">23</text>
<text x="119.5" y="125.5">24</text>
<text x="259.5" y="125.5">1</text>
<text x="259.5" y="122">2</text>
<text x="263" y="123.8">1</text>
<text x="263" y="120.2">2</text>
<text x="278.3" y="141.4">1</text>
<text x="281.8" y="143.2">12</text>
<text x="287.7" y="141.4">2</text>
<text x="345.2" y="139.6">14</text>
<text x="377.5" y="139.6">13</text>
<text x="278.3" y="144.9">3</text>
<text x="278.3" y="148.4">5</text>
<text x="281.8" y="146.7">34</text>
<text x="287.7" y="148.4">6</text>
<text x="287.7" y="144.9">4</text>
<text x="281.8" y="150.2">56</text>
<text x="347.2" y="153.7">9</text>
<text x="377.5" y="153.7">11</text>
<text x="345.2" y="157.3">10</text>
<text x="377.5" y="157.3">12</text>
<text x="350.7" y="164.9" transform="rotate(-90 350.7 164.9)">1</text>
<text x="354.2" y="164.9" transform="rotate(-90 354.2 164.9)">2</text>
<text x="357.7" y="164.9" transform="rotate(-90 357.7 164.9)">3</text>
<text x="361.2" y="164.9" transform="rotate(-90 361.2 164.9)">4</text>
<text x="364.8" y="164.9" transform="rotate(-90 364.8 164.9)">5</text>
<text x="368.3" y="164.9" transform="rotate(-90 368.3 164.9)">6</text>
<text x="371.8" y="164.9" transform="rotate(-90 371.8 164.9)">7</text>
<text x="375.4" y="164.9" transform="rotate(-90 375.4 164.9)">8</text>
<text x="157.2" y="201">5</text>
<text x="163.3" y="203.3">PB0 (MOSI/DI/SDA/AIN0/OC0A/OC1A/AREF/PCINT0)</text>
<text x="157.2" y="208.1">7</text>
<text x="157.2" y="204.5">6</text>
<text x="163.3" y="206.8">PB1 (MISO/DO/AIN1/OC0B/OC1A/PCINT1)</text>
<text x="157.2" y="215.1">3</text>
<text x="157.2" y="211.6">2</text>
<text x="163.3" y="210.4">PB2 (SCK/USCK/SCL/ADC1/T0/INT0/PCINT2)</text>
<text x="163.3" y="213.9">PB3 (PCINT3/XTAL1/CLKI/OC1B/ADC3)</text>
<text x="157.2" y="218.7">1</text>
<text x="163.3" y="217.4">PB4 (PCINT4/XTAL2/CLKO/OC1B/ADC2)</text>
<text x="163.3" y="220.9">PB5 (PCINT5/RESET#/ADC0/DW)</text>
<text x="129" y="250.8">3</text>
<text x="132.5" y="249">3</text>
<text x="129" y="257.8">1</text>
<text x="129" y="254.3">2</text>
<text x="132.5" y="256">1</text>
<text x="132.5" y="252.5">2</text>
</g>
<g font-size="3.2">
<text x="157.2" y="225.7">4</text>
<text x="163.3" y="228">GND</text>
<text x="73.7" y="238.8" transform="rotate(-90 73.7 238.8)">6</text>
<text x="80.8" y="238.8" transform="rotate(-90 80.8 238.8)">5</text>
<text x="94.9" y="238.8" transform="rotate(-90 94.9 238.8)">4</text>
<text x="73.7" y="261.9" transform="rotate(-90 73.7 261.9)">1</text>
<text x="80.8" y="261.9" transform="rotate(-90 80.8 261.9)">2</text>
<text x="94.9" y="261.9" transform="rotate(-90 94.9 261.9)">3</text>
</g>
<g font-size="3.2" fill="#f00">
<text x="234" y="227.5">VCC</text>
<text x="243.8" y="226.1">8</text>
</g>
<g font-size="2.8" fill="#840000">
<text x="154.2" y="42.9">1</text>
<text x="154.2" y="46.5">2</text>
<text x="161.9" y="44.3">GND</text>
<text x="161.9" y="47.8">0_PWM_RX1_CRX2_CS1</text>
<text x="217.5" y="47.8">GND</text>
<text x="217.5" y="44.3">VIN</text>
<text x="227" y="46.5">47</text>
<text x="227" y="42.9">48</text>
<text x="154.2" y="50">3</text>
<text x="154.2" y="53.5">4</text>
<text x="161.9" y="51.3">1_PWM_TX1_CTX2_MISO1</text>
<text x="217.5" y="51.3">3V3</text>
<text x="227" y="53.5">45</text>
<text x="227" y="50">46</text>
<text x="154.2" y="57">5</text>
<text x="161.9" y="58.4">3_PWM_LRCLK2</text>
<text x="161.9" y="54.9">2_PWM_OUT2</text>
<text x="188.7" y="54.9">23_PWM_A9_CRX1_MCLK1</text>
<text x="198.9" y="58.4">22_PWM_A8_CTX1</text>
<text x="227" y="57">44</text>
<text x="154.2" y="60.6">6</text>
<text x="154.2" y="64.1">7</text>
<text x="161.9" y="61.9">4_PWM_BCLK2</text>
<text x="161.9" y="65.5">5_PWM_IN2</text>
<text x="195.5" y="65.5">20_A6_TX5_LRCLK1</text>
<text x="197.2" y="61.9">21_A7_RX5_BCLK1</text>
<text x="227" y="64.1">42</text>
<text x="227" y="60.6">43</text>
<text x="154.2" y="67.6">8</text>
<text x="154.2" y="71.2">9</text>
<text x="161.9" y="69">6_PWM_OUT1D</text>
<text x="198.9" y="69">19_PWM_A5_SCL0</text>
<text x="227" y="71.2">40</text>
<text x="227" y="67.6">41</text>
<text x="154.2" y="74.7">10</text>
<text x="161.9" y="76">8_PWM_TX2_IN1</text>
<text x="161.9" y="72.5">7_PWM_RX2_OUT1A</text>
<text x="198.9" y="76">17_A3_TX4_SDA1</text>
<text x="198.9" y="72.5">18_PWM_A4_SDA0</text>
<text x="227" y="74.7">39</text>
<text x="154.2" y="78.2">11</text>
<text x="154.2" y="81.7">12</text>
<text x="161.9" y="79.6">9_PWM_OUT1C</text>
<text x="161.9" y="83.1">10_PWM_CS_MQSR</text>
<text x="188.7" y="83.1">15_PWM_A1_RX3_SPDIF&lt;</text>
<text x="198.9" y="79.6">16_A2_RX4_SCL1</text>
<text x="227" y="81.7">37</text>
<text x="227" y="78.2">38</text>
<text x="154.2" y="85.3">13</text>
<text x="154.2" y="88.8">14</text>
<text x="161.9" y="86.6">11_PWM_MOSI_CTX114_PWM_A0_TX3_SPDIF&gt;</text>
<text x="227" y="88.8">35</text>
<text x="227" y="85.3">36</text>
<text x="154.2" y="92.3">15</text>
<text x="154.2" y="95.8">16</text>
<text x="161.9" y="90.2">12_PWM_MISO_MQSL 13_PWM_SCK_CRX1_LED</text>
<text x="161.9" y="93.7">3V3</text>
<text x="217.5" y="93.7">GND</text>
<text x="227" y="95.8">33</text>
<text x="227" y="92.3">34</text>
<text x="154.2" y="99.4">17</text>
<text x="161.9" y="97.2">24_PWM_A10_TX6_SCL2</text>
<text x="161.9" y="100.7">25_PWM_A11_RX6_SDA2</text>
<text x="204" y="97.2">41_A1_MIS01</text>
<text x="205.7" y="100.7">40_A16_CS1</text>
<text x="227" y="99.4">32</text>
<text x="154.2" y="102.9">18</text>
<text x="154.2" y="106.4">19</text>
<text x="161.9" y="104.3">26_A12_MOSI1</text>
<text x="161.9" y="107.8">27_A13_SCK1</text>
<text x="204" y="107.8">38_DAT3_RX5</text>
<text x="204" y="104.3">39_DAT2_TX5</text>
<text x="227" y="106.4">30</text>
<text x="227" y="102.9">31</text>
<text x="154.2" y="110">20</text>
<text x="154.2" y="113.5">21</text>
<text x="161.9" y="111.3">28_PWM_RX7</text>
<text x="197.2" y="111.3">37_PWM_CMD_SCK2</text>
<text x="227" y="113.5">28</text>
<text x="227" y="110">29</text>
<text x="154.2" y="117">22</text>
<text x="161.9" y="114.8">29_PWM_TX7</text>
<text x="161.9" y="118.4">30_CRX3</text>
<text x="198.9" y="114.8">36_PWM_CLK_CS2</text>
<text x="200.6" y="118.4">35_DAT0_MOSI2</text>
<text x="227" y="117">27</text>
<text x="154.2" y="120.5">23</text>
<text x="154.2" y="124.1">24</text>
<text x="161.9" y="121.9">31_CTX3</text>
<text x="161.9" y="125.4">32_OUT1B</text>
<text x="200.6" y="121.9">34_DAT1_MISO2</text>
<text x="202.3" y="125.4">33_PWM_MCLK2</text>
<text x="227" y="124.1">25</text>
<text x="227" y="120.5">26</text>
<text x="219.2" y="135.8">R-</text>
<text x="227" y="134.5">65</text>
<text x="217.5" y="139.4">GND</text>
<text x="219.2" y="142.9">T+</text>
<text x="227" y="141.5">63</text>
<text x="227" y="138">64</text>
<text x="217.5" y="149.9">LED</text>
<text x="219.2" y="146.4">T-</text>
<text x="227" y="148.6">61</text>
<text x="227" y="145.1">62</text>
<text x="214.3" y="150.8" transform="rotate(-90 214.3 150.8)">Ethernet</text>
<text x="219.2" y="153.5">R+</text>
<text x="227" y="152.1">60</text>
</g>
<g font-size="2.1" fill="#840000">
<text x="199.2" y="44">(3.6v to 5.5v)</text>
<text x="201.2" y="51.1">(250mA max)</text>
</g>
<g font-size="2.1" fill="#a54b4b">
<text x="181.2" y="243.4">2</text>
<text x="190.2" y="245.1">VCC</text>
<text x="204" y="245.1">!RESET</text>
<text x="219.4" y="243.4">5</text>
<text x="207.3" y="248.6">SCK</text>
<text x="219.4" y="246.9">3</text>
<text x="219.4" y="250.4">4</text>
<text x="181.2" y="253.9">6</text>
<text x="190.2" y="255.7">GND</text>
<text x="205.9" y="252.1">MOSI</text>
<text x="205.9" y="255.7">MISO</text>
<text x="219.4" y="253.9">1</text>
</g>
<text font-size="1.8" fill="#600" x="187" y="238.8">ISP CONN</text>
</svg>
